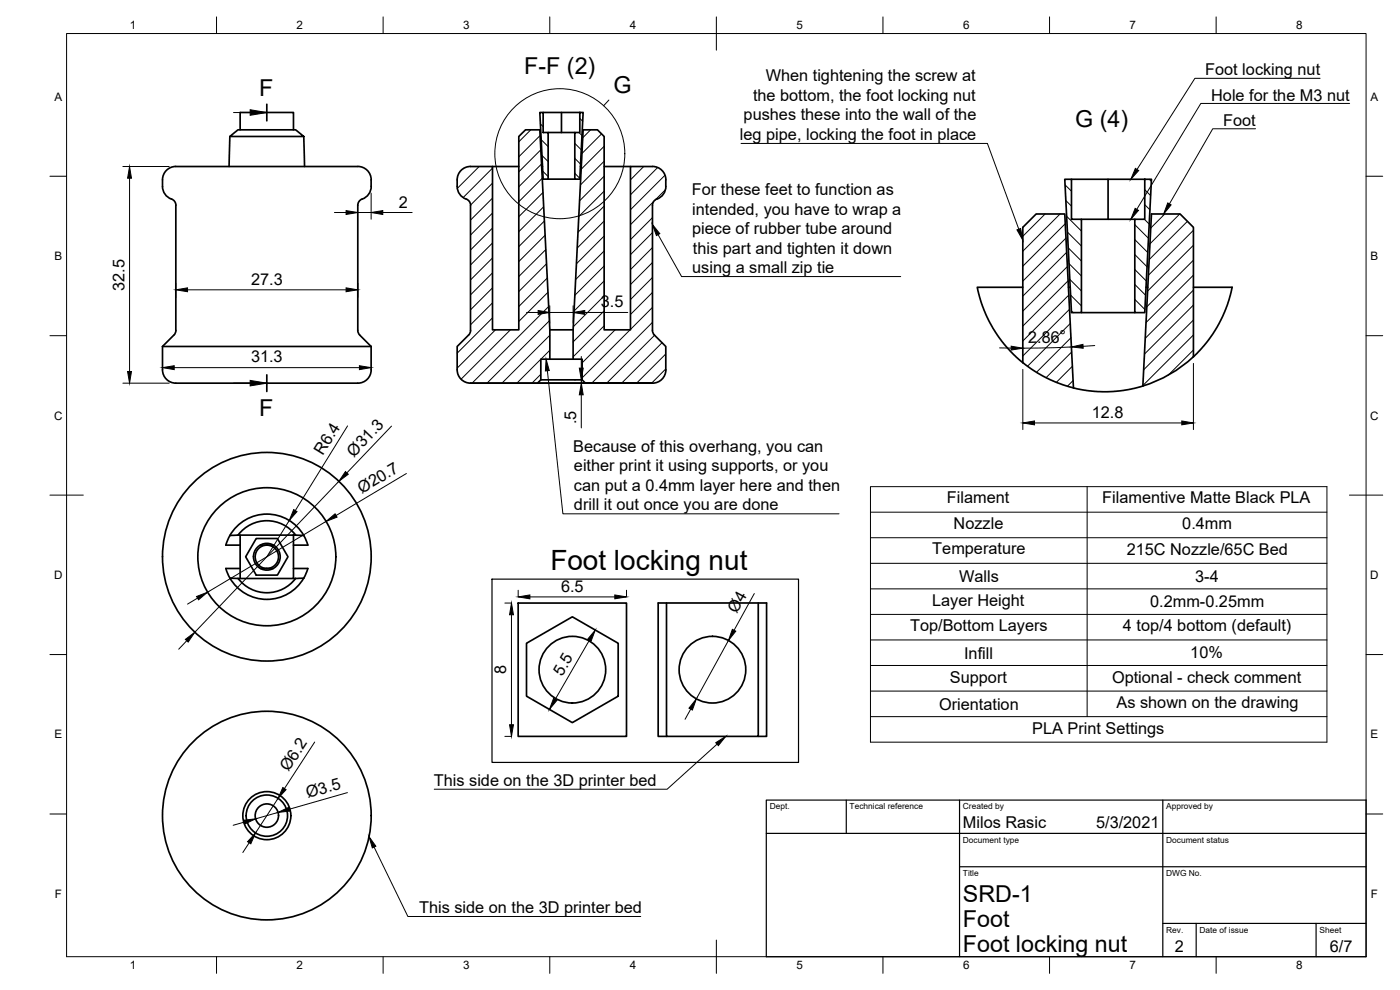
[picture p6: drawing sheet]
<svg xmlns="http://www.w3.org/2000/svg" width="420mm" height="297mm" viewBox="0 0 420 297" stroke-linecap="round" stroke-linejoin="round" font-family="sans-serif">
<!-- layer: Visible -->
<g fill="none" stroke="#000" stroke-width=".51">
<path d="M72.1 39v-5.3h16v5.3M162 33.7h1v6.1h1.5v13.9h-1.5zM163 33.7h11M164.5 39.8h8M168.5 33.7v6.1M174 33.7h1l-1 20h-1.5v-13.9h1.5zM69 40.9l-.3 9.1M91.2 40.9h-22.2l1.5-1.2a2.78 2.78 0 0 1 2.9-.7h14a2.77 2.77 0 0 1 2.5 .9l1.3 1 .2 9.1M111.4 54v2M111.4 54a4.5 4.5 0 0 0-5.5-4h-45.1a50.2 50.2 0 0 0-9.6 .3 4 4 0 0 0-2.4 3.7 5 5 0 0 0 2 5.4l.6 .3a1.94 1.94 0 0 1 1.4 1.9M111.4 55.9a4.2 4.2 0 0 1-3.1 4 2 2 0 0 0-.9 1.7v37.5l.1 .8 .5 .6 3.4 3.5M139.9 59.7a4 4 0 0 1-2.7-3.7 5.5 5.5 0 0 1 1.2-4.9 3.9 3.9 0 0 1 2.8-1.1h6.6v49h7.9v-58.1l2-1.9h4.3l3 60v8.8h-2.7v6.2l-1 1h-20.1"/>
<path d="M139.9 59.7a1.95 1.95 0 0 1 1.3 1.9v37.5l-.3 1.1-3.7 3.8v7a4 4 0 0 0 4 4M147.8 50h7.9M162.6 50h.2M164.5 53.7h8M174.2 50h.3M181.3 50h7.9M319.6 53.8h2v12h2.9v28h-2.9zM321.6 53.8h22M332.5 53.8v12M343.6 53.8h2l-2 40h-3v-28h3zM52.8 61.6v37.5M324.5 65.8h16.1"/>
<path d="M52.8 99.1l-.2 .8-.4 .6M165 99h7M307 86.2h-13.7l1.6 5.7 1.3 3.3 1.8 3.3 3.7 5.1 2.5 2.8 2.8 2.4M320.7 86.2h.5M324.5 93.8h16.1M343.9 86.2h.6M358.2 86.2h11.6l-1.6 5.6-2.8 6.2-3.1 4.5-4.1 4.5v-38.8l-4-4h-8.6l-2.6 51.6M48.8 104h62.6M48.8 104v7a4.5 4.5 0 0 0 5.5 4h45.1a47.3 47.3 0 0 0 9.6-.4 4 4 0 0 0 2.4-3.6M52.2 100.5l-3.4 3.5M111.4 104v7M141.2 115h54.6h-20.1l-1-1v-6.2h-2.7v-8.8l3-60h4.3l2 1.9v58.1h7.9v-49l6.6-.1a4 4 0 0 1 4 4.1 4.9 4.9 0 0 1-2 5.4l-.7 .3a2 2 0 0 0-1.3 1.9v37.5l.2 .8 .4 .6 3.4 3.5v7a4 4 0 0 1-4 4"/>
<path d="M161.3 115h14.4M162.3 114h12.4M165 107.8h7M307 108.8v-40.6l4-4h8.6l2.6 52.2M307 108.8a39 39 0 0 0 15.2 7.6M343 115.8l-5.9 1.3-4.8 .4-5.2-.2-4.9-.9M358.2 107a39 39 0 0 1-15.2 8.8M69 173.5l2.4 .1M71.4 160.6l-2.4 .1M71.4 160.6h.7M71.4 173.6h.7M71.5 173.5a10.8 10.8 0 0 0 17.2 0"/>
<path d="M72.1 160.6h16v13h-16zM72.1 170.6h-4.3a12.8 12.8 0 0 0 10.7 9.1 12.8 12.8 0 0 0 12.7-6.3M76.9 161.6h6.3l3.2 5.5-3.2 5.5h-6.3l-3.2-5.5zM78.1 170.6h3.9M78.1 163.6h3.9M88.1 170.6h4.3l-1.2 2.9M88.1 160.6h.6M88.1 173.6h.6M88.7 160.6l2.5 .1M88.7 160.5a10.8 10.8 0 0 0-17.2 0M91.2 173.5l-2.5 .1M91.2 160.6a12.8 12.8 0 0 0-12.7-6.3 12.8 12.8 0 0 0-10.7 9.3h4.3"/>
<path d="M91.2 160.7l1.2 2.9h-4.3M155.5 180.9h32.5v40h-32.5zM158 193l13.8-7.9 13.7 7.9v15.9l-13.7 7.9-13.8-7.9zM200 180.9v40h27.6v-40M200 220.9h-2.5v-40h32.6v40h-2.5"/>
<circle cx="80.1" cy="167" r="31.3"/>
<circle cx="80.1" cy="167" r="20.7"/>
<circle cx="80.1" cy="167.1" r="3.5"/>
<circle cx="80.1" cy="167" r="4"/>
<circle cx="171.8" cy="200.9" r="10"/>
<circle cx="213.8" cy="200.9" r="10"/>
<circle cx="80.1" cy="244.7" r="6.2"/>
<circle cx="80.1" cy="244.7" r="7.2"/>
<circle cx="80.1" cy="244.7" r="3.5"/>
<circle cx="80.1" cy="244.7" r="31.3"/>
</g>
<!-- layer: Border -->
<g fill="none" stroke="#000" stroke-width=".3">
<path d="M20 10.1h390v276.9h-390zM65 5.1v5M115 5.1v5M165 5.1v5M215 5.1v10M265 5.1v5M315 5.1v5M365 5.1v5M15 52.9h5M410 52.9h5M15 100.7h5M410 100.7h5"/>
<path d="M15 148.6h10M405 148.6h10M15 196.4h5M410 196.4h5M15 244.2h5M410 244.2h5M65 287v5M115 287v5M165 287v5M215 282.1v9.9M265 287v5M315 287v5"/>
<path d="M365 287v5"/>
</g>
<!-- layer: TitleBlock -->
<path d="M230 240.1h180v46.9h-180zM230 250h180M254 240.1v9.9M288 240.1v46.9M349 240.1v46.9M288 260.1h122M349 277.1h61M359 277.1v9.9M395 277.1v9.9" fill="none" stroke="#000" stroke-width=".36"/>
<!-- layer: Hatching -->
<g fill="none" stroke="#000" stroke-width=".3">
<path d="M159.3 39l-3.6 3.6M162.2 37.2l.8 .8M173.7 39.8l1 .9M174 35.5l.9 .9M177.2 39l-2.3 2.3M143.8 50l-6.6 6.5M147.8 50.4l-8.8 8.9M147.8 55l-6.6 6.5M147.8 59.4l-6.6 6.6M162.1 40.7l-6.4 6.3M162.3 44.9l-6.6 6.6M162.4 41.9l2.1 2.1"/>
<path d="M162.5 49.2l-6.8 6.8M162.6 46.6l1.9 1.9M162.7 53.5l-7 7M162.9 51.4l1.6 1.6M162.9 57.8l-7.2 7.2M172.5 43l1.9 1.9M172.5 47.5l1.7 1.7M172.5 52l1.5 1.5M180.5 40.2l-5.9 5.9M181.3 43.9l-6.9 6.9M181.3 48.4l-7.1 7.1M181.3 52.9l-7.4 7.3"/>
<path d="M181.3 57.4l-7.6 7.6M193.2 50l-4 4M197.4 50.3l-8.2 8.1M199.6 52.6l-10.4 10.3M199.7 56.9l-3.1 3.1M319.6 55.5l2 1.9M343.6 56.9l1.7 1.8M344.9 53.8l.6 .6M147.8 63.9l-6.6 6.6M147.8 68.4l-6.6 6.6M147.8 72.9l-6.6 6.6M147.8 77.4l-6.6 6.6"/>
<path d="M163.2 62l-7.5 7.5M163.4 66.3l-7.7 7.7M163.6 70.6l-7.9 7.9M163.8 74.9l-8.1 8.1M164 79.1l-8.3 8.4M181.3 61.9l-7.8 7.8M181.3 66.3l-8.1 8.1M181.3 70.8l-8.3 8.3M181.3 75.3l-8.5 8.6M181.3 79.8l-8.8 8.8M195.8 65.3l-6.6 6.6M195.8 69.8l-6.6 6.6"/>
<path d="M195.8 74.3l-6.6 6.6M195.8 78.8l-6.6 6.6M196.2 60.5l-7 6.9M313.6 64.2l-6.6 6.7M318.1 64.2l-11.1 11.2M319.7 67.1l-12.7 12.8M319.9 60.2l1.7 1.7M319.9 71.4l-12.9 13M320.1 64.9l4.5 4.4M320.1 75.7l-13.1 13.2M320.4 69.6l4.2 4.2M320.4 80l-13.4 13.4"/>
<path d="M320.6 74.4l4 3.9M320.8 79.1l3.8 3.7M340.6 67.4l4.1 4.1M340.6 71.9l3.9 3.9M340.6 76.4l3.7 3.7M343.5 65.8l1.4 1.4M343.6 61.4l1.5 1.6M349.6 64.2l-4.2 4.2M354.1 64.2l-9 9M356.4 66.4l-11.5 11.5M358.2 69.1l-13.6 13.5M358.2 73.6l-13.8 13.7"/>
<path d="M358.2 78.1l-14 14M147.8 81.9l-6.6 6.6M147.8 86.4l-6.6 6.6M147.8 90.9l-6.6 6.6M147.8 95.4l-10.6 10.6M148.7 99l-11.5 11.5M153.2 99l-14.8 14.8M164.2 83.4l-8.5 8.6M164.4 87.7l-8.7 8.7M164.7 92l-23 23M164.9 96.3l-18.7 18.7M181.3 84.3l-9 9"/>
<path d="M181.3 88.8l-9.3 9.3M181.3 93.3l-9.3 9.3M181.3 97.8l-9.3 9.3M184.6 99l-9.9 9.9M189.1 99l-14.4 14.4M195.8 83.3l-6.6 6.6M195.8 87.8l-6.6 6.6M195.8 92.3l-6.6 6.6M195.8 96.7l-18.2 18.3M320.6 84.2l-13.6 13.6M320.8 88.5l-13.8 13.8M321 92.8l-14 14"/>
<path d="M321.1 83.8l3.5 3.5M321.2 97.1l-12.8 12.8M321.3 88.5l3.3 3.3M321.5 93.3l.6 .5M340.6 80.9l3.4 3.4M340.6 85.4l3.2 3.2M340.6 89.8l3 3.1M358.2 82.6l-14.3 14.2M358.2 87l-14.5 14.5M358.2 91.5l-14.7 14.7M358.2 96l-15 15M162.3 107.8l-7.2 7.2"/>
<path d="M162.3 112.3l-2.7 2.7M165 100.6l-14.4 14.4M165 105.1l-2.7 2.7M196.4 100.6l-14.3 14.4M198.7 102.8l-12.1 12.2M199.8 106.2l-8.7 8.8M199.8 110.7l-4.2 4.3M321.4 101.3l-10.4 10.4M321.6 105.6l-7.7 7.7M321.8 109.9l-4.8 4.8M322.1 114.2l-1.8 1.7M358.2 100.5l-15.2 15.2"/>
<path d="M358.2 105l-7.6 7.6"/>
</g>
<!-- layer: Annotations -->
<path d="M80.1 31.3v5M80.1 112.5v5" fill="none" stroke="#000" stroke-width=".51"/>
<g fill="none" stroke="#000" stroke-width=".3">
<path d="M70.1 33.8h5M182.7 30l-1.6 1.7M376.8 38.6h-12.8l-13 22.6M396.2 23.5h-37.6l-17.4 27.3M405 31h-44.6l-19.2 31.8M222.4 43h73.9l9.5 25.8M197.5 70.4l7.1 12.6h65.7M70.1 115h5M164.3 111.2l4.6 43h82.9M215.2 223.3l-15 13.5h-69.9M112.3 254.2l10.1 20.8h69.9"/>
<circle cx="168" cy="46.1" r="19.5"/>
</g>
<path d="M75.1 32.9l5 .9-5 .8zM340.7 50.5l1 .7-2.3 2.6zM195.8 67.3l2.2 2.8-1 .6zM305.2 69l1.1-.4 .7 3.4zM340.7 62.5l1 .6-2.3 2.7zM350.5 60.9l1 .6-2.3 2.7zM75.1 114.1l5 .9-5 .8zM163.9 107.8l.9 3.4-1.1 .1zM214.8 222.8l3-1.9-2.2 2.8zM110.7 251l2.1 2.9-1.1 .5z" fill="#000" stroke="#000" stroke-width=".3"/>
<!-- layer: Dimensions -->
<g fill="none" stroke="#000" stroke-width=".3">
<path d="M36.9 50h13.9M38.9 53.5v58M111.4 58v7.8M100.4 63.8h3.5M107.4 63.8h4M114.9 63.8h8.8M52.8 84.9v4.3M56.3 87h47.6M107.4 84.9v4.3M158 93.8h3.5M165 91.7v5.3M165 93.8h7"/>
<path d="M172 91.7v5.3M175.5 93.8h12.9M36.9 115h13.9M52.3 110.3h55.6M172.4 114h.3M174.5 107v3.5M174.5 114v1M174.5 118.5v9.9M300 104.4h3.5M307 110.8v18.1M321.6 104.1l-14.6 .4M328.5 103.7l-3.4 .2"/>
<path d="M358.2 109v19.9M104.3 127.8l-15.7 25.4M117.5 127.9l-13.4 14M310.5 126.9h44.2M86.8 156.2l-6.7 10.9M97.9 156.4l-35.6 21.3M101.7 144.4l-43.2 45.3M122 142.1l-21.1 12.6M59.3 179.5l-3 1.8M155.5 177.1v1.9M159 179.1h25.5M188 177.1v1.9"/>
<path d="M226.4 178.1l-6.1 11M56 192.2l-2.4 2.6M151.5 180.9h2M153.5 184.5v33M176.9 192.1l-10.3 17.7M218.6 192.2l-9.6 17.5M207.3 212.8l-1.7 3M83.5 239.5l-6.8 10.4M94.4 222.6l-9 14M104.3 237.8l-17.5 5M151.5 220.9h2M73.3 246.7l-3.3 .9"/>
<path d="M74.8 252.9l-1.9 2.9M83.4 243.8l-6.7 1.9"/>
</g>
<g fill="#000" stroke="#000" stroke-width=".3">
<path d="M38.9 50l.6 3.5h-1.2zM103.9 63.2l3.5 .6-3.5 .6zM111.4 63.8l3.5-.6v1.2zM52.8 87l3.5-.6v1.1zM103.9 86.4l3.5 .6-3.5 .5zM161.5 93.2l3.5 .6-3.5 .5zM172 93.8l3.5-.6v1.1zM38.3 111.5h1.2l-.6 3.5zM48.8 110.3l3.5-.6v1.2zM107.9 109.7l3.5 .6-3.5 .6zM173.9 110.5h1.1l-.5 3.5zM174.5 115l.5 3.5h-1.1z"/>
<path d="M303.5 103.9l3.5 .6-3.5 .5zM321.6 104.1l3.4-.8 .1 1.2zM307 126.9l3.5-.6v1.2zM354.7 126.3l3.5 .6-3.5 .6zM88.1 152.9l1 .6-2.3 2.7zM97.9 156.4l2.7-2.2 .6 1zM103.7 141.5l.8 .8-2.8 2.1zM59 179l3.3-1.3-2.7 2.3zM155.5 179.1l3.5-.6v1.2zM184.5 178.5l3.5 .6-3.5 .6zM55.6 191.8l2.9-2.1-2 2.9zM153.5 180.9l.6 3.6h-1.2z"/>
<path d="M178.6 189l-1.2 3.3-1-.5zM219.8 188.8l1 .6-2.2 2.8zM152.9 217.5h1.2l-.6 3.4zM166.1 209.5l1.1 .6-2.3 2.8zM209 209.7l-1.2 3.3-1-.5zM84.9 236.3l1 .6-2.4 2.6zM73.2 246.1l3.5-.4-3.2 1.5zM76.7 249.9l-1.4 3.3-1-.7zM83.4 243.8l3.2-1.6 .4 1.2z"/>
</g>
<!-- layer: Sketch2 -->
<path d="M147.7 173.8h91.9v55h-91.9z" fill="none" stroke="#000" stroke-width=".36"/>
<!-- layer: BOM -->
<path d="M261.2 146h137v76.7h-137zM261.2 153.7h137M326.3 146v69M261.2 176.7h137M261.2 169h137M261.2 161.3h137M261.2 199.7h137M261.2 192h137M261.2 184.3h137M261.2 215h137M261.2 207.4h137" fill="none" stroke="#000" stroke-width=".3"/>
<text font-size="8.4" x="165.2" y="171">Foot locking nut</text>
<g font-size="7">
<text x="157.3" y="22.2">F-F (2)</text>
<text x="77.8" y="28.8">F</text>
<text x="184.1" y="28.1">G</text>
<text x="322.7" y="38.1">G (4)</text>
<text x="77.8" y="125">F</text>
<text x="289" y="270.6">SRD-1</text>
<text x="289" y="278.1">Foot</text>
<text x="289" y="285.5">Foot locking nut</text>
</g>
<g font-size="4.9">
<text x="361.7" y="22.5">Foot locking nut</text>
<text x="229.8" y="24.3">When tightening the screw at</text>
<text x="226" y="30.2">the bottom, the foot locking nut</text>
<text x="363.5" y="30.3">Hole for the M3 nut</text>
<text x="223.2" y="36.1">pushes these into the wall of the</text>
<text x="367.1" y="37.9">Foot</text>
<text x="222.1" y="42">leg pipe, locking the foot in place</text>
<text x="207.6" y="58.6">For these feet to function as</text>
<text x="119.7" y="62.3">2</text>
<text x="207.7" y="64.4">intended, you have to wrap a</text>
<text x="207.7" y="70.3">piece of rubber tube around</text>
<text x="208" y="76.1">this part and tighten it down</text>
<text x="207.8" y="82">using a small zip tie</text>
<text x="37.3" y="87.2" transform="rotate(-90 37.3 87.2)">32.5</text>
<text x="75.4" y="85.4">27.3</text>
<text x="180.3" y="92.2">3.5</text>
<text x="308.6" y="103" transform="rotate(-1 308.6 103)">2.86°</text>
<text x="75.3" y="108.8">31.3</text>
<text x="327.6" y="125.3">12.8</text>
<text x="172.9" y="127.3" transform="rotate(-90 172.9 127.3)">.5</text>
<text x="96.9" y="136.8" transform="rotate(-58 96.9 136.8)">R6.4</text>
<text x="106.2" y="137.3" transform="rotate(-46 106.2 137.3)">Ø31.3</text>
<text x="172.1" y="135.6">Because of this overhang, you can</text>
<text x="172.3" y="141.5">either print it using supports, or you</text>
<text x="108.6" y="148.1" transform="rotate(-31 108.6 148.1)">Ø20.7</text>
<text x="172.2" y="147.3">can put a 0.4mm layer here and then</text>
<text x="172.3" y="153.1">drill it out once you are done</text>
<text x="284.2" y="151">Filament</text>
<text x="330.8" y="151">Filamentive Matte Black PLA</text>
<text x="286.2" y="158.7">Nozzle</text>
<text x="354.8" y="158.7">0.4mm</text>
<text x="279.8" y="166.4">Temperature</text>
<text x="338.2" y="166.4">215C Nozzle/65C Bed</text>
<text x="168.4" y="177.5">6.5</text>
<text x="287.8" y="174.6">Walls</text>
<text x="358.7" y="174.6">3-4</text>
<text x="221.2" y="184.1" transform="rotate(-61 221.2 184.1)">Ø4</text>
<text x="279.7" y="181.7">Layer Height</text>
<text x="345.2" y="182.3">0.2mm-0.25mm</text>
<text x="273.1" y="189.4">Top/Bottom Layers</text>
<text x="337" y="189.4">4 top/4 bottom (default)</text>
<text x="289.3" y="197.6">Infill</text>
<text x="357.2" y="197.6">10%</text>
<text x="152" y="202.3" transform="rotate(-90 152 202.3)">8</text>
<text x="168.7" y="203.1" transform="rotate(-60 168.7 203.1)">5.5</text>
<text x="285.1" y="204.8">Support</text>
<text x="333.7" y="204.8">Optional - check comment</text>
<text x="281.8" y="212.9">Orientation</text>
<text x="335.1" y="212.4">As shown on the drawing</text>
<text x="309.8" y="220.1">PLA Print Settings</text>
<text x="86.6" y="231.7" transform="rotate(-57 86.6 231.7)">Ø6.2</text>
<text x="92.4" y="239.5" transform="rotate(-16 92.4 239.5)">Ø3.5</text>
<text x="130.2" y="235.8">This side on the 3D printer bed</text>
<text x="289" y="248.5">Milos Rasic</text>
<text x="329" y="248.5">5/3/2021</text>
<text x="125.8" y="274">This side on the 3D printer bed</text>
<text x="352.6" y="285.7">2</text>
<text x="399.1" y="285.7">6/7</text>
</g>
<g font-size="3.5">
<text x="39" y="8.8">1</text>
<text x="89" y="8.8">2</text>
<text x="139" y="8.8">3</text>
<text x="189" y="8.8">4</text>
<text x="239" y="8.8">5</text>
<text x="289" y="8.8">6</text>
<text x="339" y="8.8">7</text>
<text x="389" y="8.8">8</text>
<text x="16.3" y="30.2">A</text>
<text x="411.3" y="30.2">A</text>
<text x="16.3" y="78">B</text>
<text x="411.3" y="78">B</text>
<text x="16.2" y="125.9">C</text>
<text x="411.2" y="125.9">C</text>
<text x="16.2" y="173.7">D</text>
<text x="411.2" y="173.7">D</text>
<text x="16.3" y="221.6">E</text>
<text x="411.3" y="221.6">E</text>
<text x="16.4" y="269.4">F</text>
<text x="411.4" y="269.4">F</text>
<text x="39" y="290.8">1</text>
<text x="89" y="290.8">2</text>
<text x="139" y="290.8">3</text>
<text x="189" y="290.8">4</text>
<text x="239" y="290.8">5</text>
<text x="289" y="290.8">6</text>
<text x="339" y="290.8">7</text>
<text x="389" y="290.8">8</text>
</g>
<g font-size="2.5">
<text x="231" y="242.9">Dept.</text>
<text x="255" y="242.9">Technical reference</text>
<text x="289" y="242.9">Created by</text>
<text x="350" y="242.9">Approved by</text>
<text x="289" y="252.8">Document type</text>
<text x="350" y="252.8">Document status</text>
<text x="289" y="262.9">Title</text>
<text x="350" y="262.9">DWG No.</text>
<text x="350" y="279.9">Rev.</text>
<text x="360" y="279.9">Date of issue</text>
<text x="396" y="279.9">Sheet</text>
</g>
</svg>
